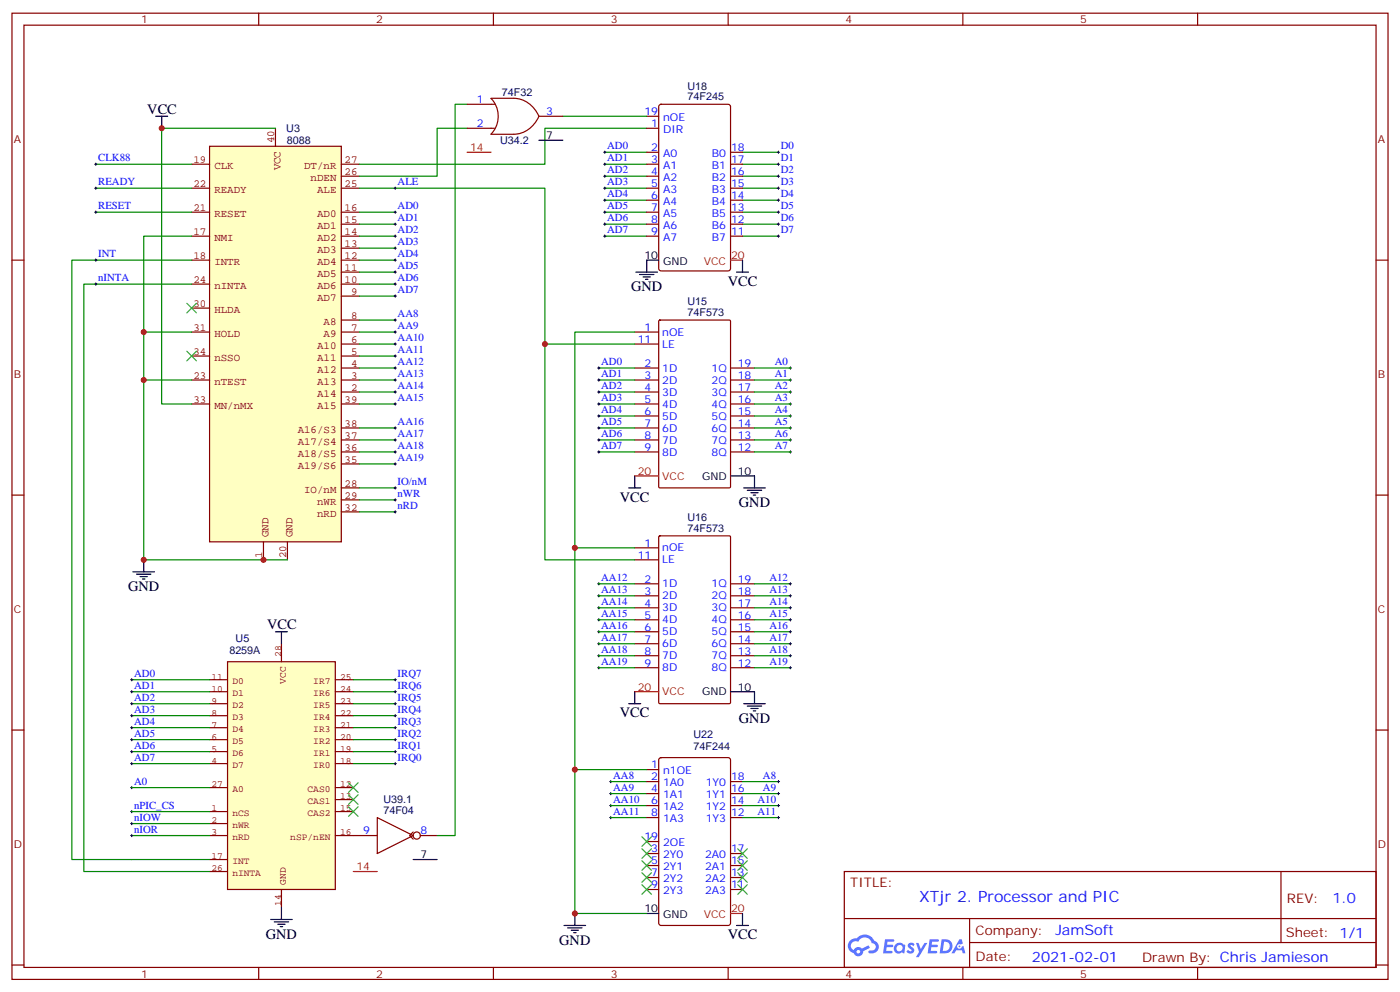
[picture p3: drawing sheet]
<svg xmlns="http://www.w3.org/2000/svg" width="412mm" height="292mm" viewBox="0 0 412 292" stroke-linecap="round" stroke-linejoin="round" font-family="sans-serif">
<g fill="none" stroke="#870000" stroke-width=".35">
<path d="M3.5 3.9h405.4v284.3h-405.4zM7.1 7.4h398.2v277.3h-398.2zM76.2 3.9v3.5M145.3 3.9v3.5M214.5 3.9v3.5M283.6 3.9v3.5M352.8 3.9v3.5M3.5 76.6h3.6M405.3 76.6h3.6M3.5 145.7h3.6M405.3 145.7h3.6M3.5 214.8h3.6"/>
<path d="M405.3 214.8h3.6M248.7 256.5h156.6v28.2h-156.6zM377.3 256.5v20.9M248.7 270.3h156.5M285.6 277.4h119.6M285.6 270.3v14.1M3.5 284h3.6M76.2 284.7v3.5M145.3 284.7v3.5M214.5 284.7v3.5M283.6 284.7v3.5M352.8 284.7v3.5"/>
<path d="M405.3 284h3.6"/>
</g>
<g fill="#5487ff">
<path d="M267.7 277.6a1.22 1.22 0 0 1 1.7 .3l-.4 .6a.47 .47 0 0 0-.3-.4 .47 .47 0 0 0-.5 .2l.1 .2a1.14 1.14 0 0 1 .8 1.8 1.14 1.14 0 0 1-1.9-.1l-.2-.1 .5-.6 .7 .4a.29 .29 0 0 0 .3-.2 .29 .29 0 0 0-.2-.3 1.04 1.04 0 0 1-.6-1.8z"/>
<path d="M260.7 276.4h2.4l.3 .2-.2 .5h-1.8l-.1 .9h1.5l.3 .4-.3 .3h-1.6l-.2 1.1 1.7 .1 .2 .3-.2 .3-2.6 .1z"/>
<path d="M273.8 276.4h2.4l.3 .2-.1 .5h-1.8l-.2 .9h1.6l.3 .4-.4 .3h-1.6l-.1 1.1 1.7 .1 .2 .3-.2 .3h-2.6z"/>
<path d="M282.6 276.4h.7l.3 1.3-.6 .3a.69 .69 0 0 0-1 .2 .69 .69 0 0 0 .4 1 .69 .69 0 0 0 .9-.6l.5-.3 .6 2.2h-.8l-.2-.8h-1.8l-.5 .8h-.8z"/>
<path d="M269.8 277.5h.8l.6 1.8 1.1-1.8h.9l-2.6 4.2h-.8l.9-1.6z"/>
<path d="M277.4 276.4l-.6 4.2h1.3a2.11 2.11 0 0 0 2.5-2.2 2.11 2.11 0 0 0-2.5-2zM278.1 277.1a1.39 1.39 0 0 1 1.7 1.5 1.39 1.39 0 0 1-1.8 1.2h-.3z"/>
<path d="M263.7 278a1.54 1.54 0 0 0-.1 2.2 1.54 1.54 0 0 0 2.2 .1l.6 .3 .3-2.3-.2-.3h-.4a1.49 1.49 0 0 0-2.4 0zM264 279a.94 .94 0 0 1 1.8 0 .94 .94 0 0 1-1.8 0z"/>
<path d="M250.4 276.8a2.18 2.18 0 0 0 1.1 3.7 1.44 1.44 0 0 0 1.6 .9 1.44 1.44 0 0 0 1.2-1.5l2-1-.5-.7-1.9 1a1.47 1.47 0 0 0-2.4 .4 1.39 1.39 0 0 1-.7-1.9 1.39 1.39 0 0 1 2-.5 2.12 2.12 0 0 1 2.2-1.3 2.12 2.12 0 0 1 1.9 1.7 1.14 1.14 0 0 1 1.1 1.4 1.14 1.14 0 0 1-1.7 .7 .43 .43 0 0 0-.5 .4 .43 .43 0 0 0 .4 .5 1.98 1.98 0 0 0 2.5-1.3 1.98 1.98 0 0 0-1.2-2.5 3.1 3.1 0 0 0-5.3-.7l-.9 .1zM252.3 280.1a.55 .55 0 0 1 1.1 0 .55 .55 0 0 1-1.1 0z"/>
<circle cx="282.6" cy="278.5" r=".26"/>
</g>
<path d="M61.7 43h38.8v116.5h-38.8z" fill="#ffffc2" stroke="#850000" stroke-width=".35"/>
<g fill="none" stroke="#850000" stroke-width=".35">
<path d="M81.1 37.7v5.3M56.4 55.4h5.3M56.4 48.3h5.3M100.5 55.4h5.3M100.5 51.9h5.3M100.5 48.3h5.3M56.4 62.4h5.3M56.4 76.6h5.3M56.4 69.5h5.3M100.5 62.4h5.3M100.5 76.6h5.3M100.5 73h5.3"/>
<path d="M100.5 69.5h5.3M100.5 66h5.3M56.4 97.7h5.3M56.4 83.6h5.3M56.4 90.7h5.3M100.5 97.7h5.3M100.5 94.2h5.3M100.5 87.1h5.3M100.5 83.6h5.3M100.5 80.1h5.3M56.4 111.8h5.3M56.4 104.8h5.3"/>
<path d="M56.4 118.9h5.3M100.5 115.4h5.3M100.5 111.8h5.3M100.5 108.3h5.3M100.5 104.8h5.3M100.5 101.2h5.3M100.5 118.9h5.3M100.5 136.5h5.3M100.5 133h5.3M100.5 129.5h5.3M100.5 125.9h5.3M77.6 159.5v5.2"/>
<path d="M84.7 159.5v5.2M100.5 150.6h5.3M100.5 143.6h5.3M100.5 147.1h5.3"/>
</g>
<g fill="none" stroke="#008700" stroke-width=".35">
<path d="M81.1 37.7h-33.5v81.2h8.8M137.6 37.7h-8.8v14.2h-23M165.8 34.2h24.7M190.5 37.7h-30v10.6h-54.7M28.2 48.3h28.2M28.2 55.4h28.2M105.8 55.4h54.7v45.8h26.5M178.2 48.3h12.3M178.2 55.4h12.3M178.2 44.8h12.3M178.2 51.9h12.3M178.2 58.9h12.3"/>
<path d="M218.7 48.3h10.6M218.7 55.4h10.6M218.7 44.8h10.6M218.7 51.9h10.6M218.7 58.9h10.6M28.2 62.4h28.2M56.4 76.6h-35.2v176.3h17.6M105.8 62.4h10.6M105.8 66h10.6M105.8 69.5h10.6M105.8 73h10.6M105.8 76.6h10.6"/>
<path d="M178.2 62.4h12.3M178.2 66h12.3M178.2 69.5h12.3M218.7 62.4h10.6M218.7 66h10.6M218.7 69.5h10.6M56.4 83.6h-31.7v172.9h14.1M56.4 97.7h-14.1v67h42.4M105.8 80.1h10.6M105.8 83.6h10.6M105.8 87.1h10.6M105.8 94.2h10.6"/>
<path d="M105.8 97.7h10.6M187 97.7h-17.7v171.1h21.2M105.8 101.2h10.6M105.8 104.8h10.6M105.8 108.3h10.6M105.8 111.8h10.6M105.8 115.4h10.6M105.8 118.9h10.6M160.5 101.2v63.5h26.5M176.4 108.3h10.6M176.4 111.8h10.6M176.4 115.4h10.6"/>
<path d="M176.4 118.9h10.6M222.2 108.3h10.6M222.2 111.8h10.6M222.2 115.4h10.6M222.2 118.9h10.6M105.8 125.9h10.6M105.8 129.5h10.6M105.8 133h10.6M105.8 136.5h10.6M176.4 125.9h10.6M176.4 129.5h10.6M176.4 133h10.6"/>
<path d="M176.4 122.4h10.6M222.2 125.9h10.6M222.2 129.5h10.6M222.2 133h10.6M222.2 122.4h10.6M105.8 143.6h10.6M105.8 147.1h10.6M105.8 150.6h10.6M169.3 161.2h17.7M176.4 171.8h10.6M176.4 175.3h10.6M176.4 178.9h10.6"/>
<path d="M222.2 171.8h10.6M222.2 175.3h10.6M222.2 178.9h10.6M176.4 182.4h10.6M176.4 185.9h10.6M176.4 189.4h10.6M176.4 193h10.6M176.4 196.5h10.6M222.2 182.4h10.6M222.2 185.9h10.6M222.2 189.4h10.6M222.2 193h10.6"/>
<path d="M222.2 196.5h10.6M169.3 226.5h21.2M179.9 230h10.6M179.9 233.5h10.6M179.9 237.1h10.6M218.7 230h10.6M218.7 233.5h10.6M218.7 237.1h10.6M179.9 240.6h10.6M218.7 240.6h10.6"/>
</g>
<g fill="none" stroke="#000" stroke-width=".29">
<path d="M27.9 48.3h.7M27.9 55.4h.7M28.2 48v.7M28.2 55v.7M177.8 48.3h.7M177.8 55.4h.7M177.8 44.8h.7M177.8 51.9h.7M177.8 58.9h.7M178.2 44.4v.8M178.2 48v.7M178.2 51.5v.7"/>
<path d="M178.2 55v.7M178.2 58.6v.7M229 48.3h.7M229 55.4h.7M229 44.8h.7M229 51.9h.7M229 58.9h.7M229.3 44.4v.8M229.3 48v.7M229.3 51.5v.7M229.3 55v.7M229.3 58.6v.7"/>
<path d="M27.9 62.4h.7M27.9 76.6h.7M28.2 62.1v.7M28.2 76.2v.7M116.1 62.4h.7M116.1 76.6h.7M116.1 66h.7M116.1 69.5h.7M116.1 73h.7M116.4 62.1v.7M116.4 65.6v.7M116.4 69.1v.7"/>
<path d="M116.4 72.7v.7M116.4 76.2v.7M116.4 79.7v.7M177.8 62.4h.7M177.8 66h.7M177.8 69.5h.7M178.2 62.1v.7M178.2 65.6v.7M178.2 69.1v.7M229 62.4h.7M229 66h.7M229 69.5h.7"/>
<path d="M229.3 62.1v.7M229.3 65.6v.7M229.3 69.1v.7M27.9 83.6h.7M28.2 83.3v.7M116.1 83.6h.7M116.1 87.1h.7M116.1 80.1h.7M116.1 94.2h.7M116.1 97.7h.7M116.4 83.3v.7M116.4 86.8v.7"/>
<path d="M116.4 93.8v.7M116.4 97.4v.7M116.1 108.3h.7M116.1 111.8h.7M116.1 115.4h.7M116.1 118.9h.7M116.1 101.2h.7M116.1 104.8h.7M116.4 100.9v.7M116.4 104.4v.7M116.4 107.9v.8M116.4 111.5v.7"/>
<path d="M116.4 115v.7M116.4 118.5v.7M176 108.3h.7M176 111.8h.7M176 115.4h.7M176 118.9h.7M176.4 107.9v.8M176.4 111.5v.7M176.4 115v.7M176.4 118.5v.7M232.5 108.3h.7M232.5 111.8h.7"/>
<path d="M232.5 115.4h.7M232.5 118.9h.7M232.8 107.9v.8M232.8 111.5v.7M232.8 115v.7M232.8 118.5v.7M116.1 125.9h.7M116.1 129.5h.7M116.1 133h.7M116.1 136.5h.7M116.4 125.6v.7M116.4 129.1v.7"/>
<path d="M116.4 132.6v.7M116.4 136.2v.7M176 122.4h.7M176 125.9h.7M176 129.5h.7M176 133h.7M176.4 122.1v.7M176.4 125.6v.7M176.4 129.1v.7M176.4 132.6v.7M232.5 122.4h.7M232.5 125.9h.7"/>
<path d="M232.5 129.5h.7M232.5 133h.7M232.8 122.1v.7M232.8 125.6v.7M232.8 129.1v.7M232.8 132.6v.7M116.1 143.6h.7M116.1 147.1h.7M116.1 150.6h.7M116.4 143.2v.7M116.4 146.8v.7M116.4 150.3v.7"/>
<path d="M176 178.9h.7M176 175.3h.7M176 171.8h.7M176.4 171.4v.8M176.4 175v.7M176.4 178.5v.7M232.5 178.9h.7M232.5 175.3h.7M232.5 171.8h.7M232.8 171.4v.8M232.8 175v.7M232.8 178.5v.7"/>
<path d="M176 182.4h.7M176 196.5h.7M176 193h.7M176 189.4h.7M176 185.9h.7M176.4 182v.7M176.4 185.6v.7M176.4 189.1v.7M176.4 192.6v.7M176.4 196.1v.7M232.5 182.4h.7M232.5 196.5h.7"/>
<path d="M232.5 193h.7M232.5 189.4h.7M232.5 185.9h.7M232.8 182v.7M232.8 185.6v.7M232.8 189.1v.7M232.8 192.6v.7M232.8 196.1v.7M179.6 237.1h.7M179.6 233.5h.7M179.6 230h.7M179.9 229.7v.7"/>
<path d="M179.9 233.2v.7M179.9 236.7v.7M229 237.1h.7M229 233.5h.7M229 230h.7M229.3 229.7v.7M229.3 233.2v.7M229.3 236.7v.7M179.6 240.6h.7M179.9 240.2v.7M229 240.6h.7M229.3 240.2v.7"/>
</g>
<g fill="none" stroke="#000" stroke-width=".35">
<path d="M45.9 34.2h3.5M47.6 34.2v3.5M194 76.6h-3.5v3.5M218.7 76.6v3.5M187.3 80.1h6.4M188.4 80.8h4.2M189.4 81.5h2.2M190.1 82.2h.8M217 80.1h3.5M185.2 143.6h3.5M187 140.1v3.5M215.2 140.1h7v3.5"/>
<path d="M219.1 143.6h6.3M220.1 144.3h4.3M221.2 145h2.1M221.9 145.7h.7M39.2 168.3h6.3M40.2 169h4.2M41.3 169.7h2.1M42 170.4h.7M42.3 164.7v3.6M185.2 207.1h3.5M187 203.6v3.5M215.2 203.6h7v3.5"/>
<path d="M219.1 207.1h6.3M220.1 207.8h4.3M221.2 208.5h2.1M221.9 209.2h.7M166.2 272.3h6.3M167.2 273h4.2M168.3 273.8h2.1M169 274.5h.7M169.3 268.8v3.5M190.5 268.8h3.5M217 272.3h3.5M218.7 268.8v3.5"/>
</g>
<g fill="none" stroke="#870000" stroke-width=".35">
<path d="M190.5 37.7h3.5M190.5 34.2h3.5M194.3 30.9l.4-.2h19.8l.6 .4 .1 47.9-.5 .7h-20l-.6-.4-.1-47.9zM190.5 44.8h3.5M190.5 48.3h3.5M190.5 51.9h3.5M190.5 55.4h3.5M190.5 58.9h3.5M215.2 44.8h3.5M215.2 48.3h3.5M215.2 51.9h3.5M215.2 55.4h3.5"/>
<path d="M215.2 58.9h3.5M190.5 62.4h3.5M190.5 66h3.5M190.5 69.5h3.5M215.2 62.4h3.5M215.2 66h3.5M215.2 69.5h3.5M187 97.7h7M194.1 94.4l.3-.2h20.4l.3 .2 .1 48.8-.2 .3-20.6 .1-.3-.2zM187 101.2h7M187 108.3h7M187 111.8h7"/>
<path d="M187 115.4h7M187 118.9h7M215.2 108.3h7M215.2 111.8h7M215.2 115.4h7M215.2 118.9h7M187 122.4h7M187 125.9h7M187 129.5h7M187 133h7M215.2 122.4h7M215.2 125.9h7"/>
<path d="M215.2 129.5h7M215.2 133h7M194.1 157.9l.3-.2h20.4l.3 .2 .1 48.8-.2 .3-20.6 .1-.3-.2zM187 161.2h7M187 164.7h7M187 171.8h7M187 175.3h7M187 178.9h7M215.2 171.8h7M215.2 175.3h7M215.2 178.9h7M187 182.4h7"/>
<path d="M187 185.9h7M187 189.4h7M187 193h7M187 196.5h7M215.2 182.4h7M215.2 185.9h7M215.2 189.4h7M215.2 193h7M215.2 196.5h7M190.5 226.5h3.5M190.5 230h3.5M190.5 233.5h3.5"/>
<path d="M190.5 237.1h3.5M194.3 223.2l.4-.2h19.8l.6 .4 .1 48.2-.5 .7h-20l-.6-.4-.1-48.2zM215.2 230h3.5M215.2 233.5h3.5M215.2 237.1h3.5M190.5 251.2h3.5M190.5 254.7h3.5M190.5 258.2h3.5M190.5 240.6h3.5M190.5 247.6h3.5M215.2 251.2h3.5M215.2 254.7h3.5"/>
<path d="M215.2 258.2h3.5M215.2 240.6h3.5M190.5 261.8h3.5M215.2 261.8h3.5"/>
</g>
<path d="M215.2 76.6h3.5M187 140.1h7M187 203.6h7M215.2 268.8h3.5" fill="none" stroke="#f00" stroke-width=".35"/>
<g fill="none" stroke="#3c3" stroke-width=".35">
<path d="M55 89.3l2.9 2.8M57.9 89.3l-2.9 2.8M189.1 246.2l2.8 2.9M189.1 249.8l2.8 2.8M189.1 253.3l2.8 2.8M189.1 256.8l2.8 2.8M191.9 246.2l-2.8 2.9M191.9 249.8l-2.8 2.8M191.9 253.3l-2.8 2.8M191.9 256.8l-2.8 2.8M217.3 256.8l2.8 2.8M217.3 253.3l2.8 2.8"/>
<path d="M217.3 249.8l2.8 2.8M220.1 256.8l-2.8 2.8M220.1 253.3l-2.8 2.8M220.1 249.8l-2.8 2.8M189.1 260.3l2.8 2.9M191.9 260.3l-2.8 2.9M217.3 260.3l2.8 2.9M220.1 260.3l-2.8 2.9"/>
</g>
<path d="M67 194.7h31.8v67.1h-31.8z" fill="#ffffc2" stroke="#850000" stroke-width=".35"/>
<g fill="none" stroke="#850000" stroke-width=".35">
<path d="M82.9 189.4v5.3M61.7 217.7h5.3M61.7 214.1h5.3M61.7 210.6h5.3M61.7 207.1h5.3M61.7 203.6h5.3M61.7 200h5.3M98.8 217.7h5.3M98.8 214.1h5.3M98.8 210.6h5.3M98.8 207.1h5.3M98.8 203.6h5.3"/>
<path d="M98.8 200h5.3M61.7 238.8h5.3M61.7 224.7h5.3M61.7 221.2h5.3M61.7 231.8h5.3M98.8 238.8h5.3M98.8 224.7h5.3M98.8 221.2h5.3M98.8 231.8h5.3M98.8 235.3h5.3M61.7 242.4h5.3M61.7 245.9h5.3"/>
<path d="M61.7 256.5h5.3M61.7 252.9h5.3M98.8 245.9h5.3M82.9 261.8v5.3"/>
</g>
<g fill="none" stroke="#000" stroke-width=".29">
<path d="M116.1 55.4h.7M116.4 55v.7M38.8 199.7v.7M116.4 199.7v.7M38.5 200h.7M38.5 203.6h.7M38.5 207.1h.7M38.5 210.6h.7M38.5 214.1h.7M38.5 217.7h.7M38.8 203.2v.7M38.8 206.7v.7"/>
<path d="M38.8 210.3v.7M38.8 213.8v.7M38.8 217.3v.7M116.1 200h.7M116.1 203.6h.7M116.1 207.1h.7M116.1 210.6h.7M116.1 214.1h.7M116.1 217.7h.7M116.4 203.2v.7M116.4 206.7v.7M116.4 210.3v.7"/>
<path d="M116.4 213.8v.7M116.4 217.3v.7M38.5 238.8h.7M38.5 231.8h.7M38.5 221.2h.7M38.5 224.7h.7M38.8 220.8v.7M38.8 224.4v.7M38.8 231.4v.7M38.8 238.5v.7M116.1 221.2h.7M116.1 224.7h.7"/>
<path d="M116.4 220.8v.7M116.4 224.4v.7M38.5 242.4h.7M38.5 245.9h.7M38.8 242v.7M38.8 245.5v.7"/>
</g>
<path d="M158.7 41.3h7.1M81.1 185.9h3.6M82.9 185.9v3.5M121.7 252.9h7.1M79.7 270.6h6.4M80.8 271.3h4.2M81.8 272h2.2M82.5 272.7h.8M82.9 267.1v3.5" fill="none" stroke="#000" stroke-width=".35"/>
<path d="M55 103.4l2.9 2.8M57.9 103.4l-2.9 2.8M102.7 237.4l2.8 2.8M102.7 233.9l2.8 2.8M102.7 230.4l2.8 2.8M105.5 237.4l-2.8 2.8M105.5 233.9l-2.8 2.8M105.5 230.4l-2.8 2.8" fill="none" stroke="#3c3" stroke-width=".35"/>
<g fill="none" stroke="#008700" stroke-width=".35">
<path d="M137.6 30.7h-3.5v215.2h-5.3M56.4 69.5h-14.1v28.2M42.3 111.8h14.1M38.8 217.7h22.9M38.8 214.1h22.9M38.8 210.6h22.9M38.8 207.1h22.9M38.8 203.6h22.9M38.8 200h22.9M104.1 217.7h12.3M104.1 214.1h12.3M104.1 210.6h12.3"/>
<path d="M104.1 207.1h12.3M104.1 203.6h12.3M104.1 200h12.3M38.8 224.7h22.9M38.8 221.2h22.9M38.8 231.8h22.9M38.8 238.8h22.9M104.1 224.7h12.3M104.1 221.2h12.3M38.8 242.4h22.9M38.8 245.9h22.9M38.8 252.9h22.9"/>
<path d="M38.8 256.5h22.9"/>
</g>
<g fill="none" stroke="#870000" stroke-width=".35">
<path d="M137.6 30.7h8.1M137.6 37.7h8.1M158.7 34.2h7.1M158.8 34.2a8.4 8.4 0 0 0-7.5-5.3l-6.7 .1a7.5 7.5 0 0 1 0 10.5M158.8 34.2a8.4 8.4 0 0 1-7.5 5.3h-6.7M104.1 245.9h7M111.1 240.6l10.6 5.3-10.6 5.3zM121.7 244.8l-1.1 1.1 1.1 1M123.8 245.9h5"/>
<circle cx="122.8" cy="245.9" r="1.06"/>
</g>
<path d="M137.6 44.8h7M104.1 256.5h7" fill="none" stroke="#f00" stroke-width=".35"/>
<g fill="#c00">
<circle cx="47.6" cy="37.7" r=".88"/>
<circle cx="160.5" cy="101.2" r=".88"/>
<circle cx="169.3" cy="161.2" r=".88"/>
<circle cx="169.3" cy="268.8" r=".88"/>
<circle cx="169.3" cy="226.5" r=".88"/>
<circle cx="77.6" cy="164.7" r=".88"/>
<circle cx="42.3" cy="164.7" r=".88"/>
<circle cx="42.3" cy="97.7" r=".88"/>
<circle cx="42.3" cy="111.8" r=".88"/>
</g>
<text font-size="4.6" fill="#00f" x="270.8" y="265.5">XTjr 2. Processor and PIC</text>
<g font-size="4.2">
<text x="43.4" y="33.5">VCC</text>
<text x="185.9" y="85.7">GND</text>
<text x="214.4" y="84.1">VCC</text>
<text x="182.6" y="147.6">VCC</text>
<text x="217.7" y="149.2">GND</text>
<text x="37.7" y="173.9">GND</text>
<text x="78.7" y="185.2">VCC</text>
<text x="182.6" y="211.1">VCC</text>
<text x="217.7" y="212.7">GND</text>
<text x="78.3" y="276.2">GND</text>
<text x="164.7" y="278">GND</text>
<text x="214.4" y="276.3">VCC</text>
</g>
<g font-size="4.2" fill="#00f">
<text x="392.5" y="265.7">1.0</text>
<text x="310.9" y="275.3">JamSoft</text>
<text x="304" y="283.1">2021-02-01</text>
</g>
<g font-size="3.9" fill="#800">
<text x="250.5" y="261.1">TITLE:</text>
<text x="379.1" y="265.7">REV:</text>
<text x="287.4" y="275.3">Company:</text>
<text x="378.7" y="275.9">Sheet: 1/1</text>
<text x="287.4" y="282.9">Date:</text>
<text x="336.4" y="283">Drawn By: Chris Jamieson</text>
</g>
<g font-size="3.2" fill="#800">
<text x="41.6" y="6.9">1</text>
<text x="110.8" y="6.9">2</text>
<text x="179.9" y="6.9">3</text>
<text x="249.1" y="6.9">4</text>
<text x="318.2" y="6.9">5</text>
<text x="4.1" y="42">A</text>
<text x="405.9" y="42">A</text>
<text x="4.1" y="111.1">B</text>
<text x="405.9" y="111.1">B</text>
<text x="4.1" y="180.3">C</text>
<text x="405.9" y="180.3">C</text>
<text x="4.1" y="249.4">D</text>
<text x="405.9" y="249.4">D</text>
<text x="41.6" y="287.7">1</text>
<text x="110.8" y="287.7">2</text>
<text x="179.9" y="287.7">3</text>
<text x="249.1" y="287.7">4</text>
<text x="318.2" y="287.7">5</text>
</g>
<g font-size="3.2" fill="#000080">
<text x="147.8" y="28.3">74F32</text>
<text x="202.5" y="29.5">74F245</text>
<text x="202.5" y="26.3">U18</text>
<text x="84.3" y="38.8">U3</text>
<text x="84.5" y="42.4">8088</text>
<text x="147.3" y="42.4">U34.2</text>
<text x="202.5" y="89.7">U15</text>
<text x="202.5" y="92.9">74F573</text>
<text x="202.5" y="153.2">U16</text>
<text x="202.5" y="156.4">74F573</text>
<text x="69.4" y="188.8">U5</text>
<text x="67.6" y="192.4">8259A</text>
<text x="204.3" y="217">U22</text>
<text x="204.3" y="220.6">74F244</text>
<text x="112.9" y="239.5">74F04</text>
<text x="112.9" y="236.4">U39.1</text>
</g>
<g font-size="3.2" fill="#00f">
<text x="140.5" y="30.3">1</text>
<text x="160.9" y="33.9">3</text>
<text x="189.8" y="33.9">19</text>
<text x="195.3" y="35.6">nOE</text>
<text x="140.5" y="37.4">2</text>
<text x="191.8" y="37.4">1</text>
<text x="195.3" y="39.2">DIR</text>
<text x="28.9" y="47.4">CLK88</text>
<text x="178.9" y="43.9">AD0</text>
<text x="178.9" y="47.4">AD1</text>
<text x="191.8" y="44.4">2</text>
<text x="191.8" y="48">3</text>
<text x="195.3" y="46.2">A0</text>
<text x="209.7" y="46.2">B0</text>
<text x="215.4" y="48">17</text>
<text x="215.4" y="44.4">18</text>
<text x="230" y="43.9">D0</text>
<text x="230" y="47.4">D1</text>
<text x="178.9" y="51">AD2</text>
<text x="191.8" y="51.5">4</text>
<text x="195.3" y="49.7">A1</text>
<text x="195.3" y="53.3">A2</text>
<text x="209.7" y="53.3">B2</text>
<text x="209.7" y="49.7">B1</text>
<text x="215.4" y="51.5">16</text>
<text x="230" y="51">D2</text>
<text x="28.9" y="54.5">READY</text>
<text x="117.1" y="54.5">ALE</text>
<text x="178.9" y="54.5">AD3</text>
<text x="178.9" y="58">AD4</text>
<text x="191.8" y="55">5</text>
<text x="191.8" y="58.6">6</text>
<text x="195.3" y="56.8">A3</text>
<text x="209.7" y="56.8">B3</text>
<text x="215.4" y="58.6">14</text>
<text x="215.4" y="55">15</text>
<text x="230" y="54.5">D3</text>
<text x="230" y="58">D4</text>
<text x="28.9" y="61.6">RESET</text>
<text x="117.1" y="65.1">AD1</text>
<text x="117.1" y="61.6">AD0</text>
<text x="178.9" y="61.6">AD5</text>
<text x="178.9" y="65.1">AD6</text>
<text x="191.8" y="62.1">7</text>
<text x="191.8" y="65.6">8</text>
<text x="195.3" y="60.3">A4</text>
<text x="195.3" y="63.9">A5</text>
<text x="209.7" y="63.9">B5</text>
<text x="209.7" y="60.3">B4</text>
<text x="215.4" y="65.6">12</text>
<text x="215.4" y="62.1">13</text>
<text x="230" y="61.6">D5</text>
<text x="230" y="65.1">D6</text>
<text x="117.1" y="68.6">AD2</text>
<text x="178.9" y="68.6">AD7</text>
<text x="191.8" y="69.1">9</text>
<text x="195.3" y="67.4">A6</text>
<text x="195.3" y="70.9">A7</text>
<text x="209.7" y="70.9">B7</text>
<text x="209.7" y="67.4">B6</text>
<text x="215.4" y="69.1">11</text>
<text x="230" y="68.6">D7</text>
<text x="28.9" y="75.7">INT</text>
<text x="117.1" y="75.7">AD4</text>
<text x="117.1" y="72.1">AD3</text>
<text x="28.9" y="82.7">nINTA</text>
<text x="117.1" y="82.7">AD6</text>
<text x="117.1" y="79.2">AD5</text>
<text x="117.1" y="86.3">AD7</text>
<text x="117.1" y="93.3">AA8</text>
<text x="117.1" y="96.8">AA9</text>
<text x="117.1" y="100.4">AA10</text>
<text x="187.9" y="100.9">11</text>
<text x="189.9" y="97.4">1</text>
<text x="195.1" y="98.8">nOE</text>
<text x="117.1" y="103.9">AA11</text>
<text x="117.1" y="107.4">AA12</text>
<text x="177.1" y="107.4">AD0</text>
<text x="189.9" y="107.9">2</text>
<text x="195.1" y="102.3">LE</text>
<text x="217.3" y="107.9">19</text>
<text x="228.3" y="107.4">A0</text>
<text x="117.1" y="110.9">AA13</text>
<text x="177.1" y="110.9">AD1</text>
<text x="189.9" y="111.5">3</text>
<text x="195.1" y="109.4">1D</text>
<text x="195.1" y="112.9">2D</text>
<text x="209.6" y="109.4">1Q</text>
<text x="209.6" y="112.9">2Q</text>
<text x="217.3" y="111.5">18</text>
<text x="228.3" y="110.9">A1</text>
<text x="117.1" y="114.5">AA14</text>
<text x="117.1" y="118">AA15</text>
<text x="177.1" y="114.5">AD2</text>
<text x="177.1" y="118">AD3</text>
<text x="189.9" y="115">4</text>
<text x="189.9" y="118.5">5</text>
<text x="195.1" y="116.4">3D</text>
<text x="195.1" y="119.9">4D</text>
<text x="209.6" y="116.4">3Q</text>
<text x="209.6" y="119.9">4Q</text>
<text x="217.3" y="115">17</text>
<text x="217.3" y="118.5">16</text>
<text x="228.3" y="118">A3</text>
<text x="228.3" y="114.5">A2</text>
<text x="117.1" y="125.1">AA16</text>
<text x="177.1" y="121.5">AD4</text>
<text x="177.1" y="125.1">AD5</text>
<text x="189.9" y="122.1">6</text>
<text x="189.9" y="125.6">7</text>
<text x="195.1" y="123.5">5D</text>
<text x="209.6" y="123.5">5Q</text>
<text x="217.3" y="122.1">15</text>
<text x="217.3" y="125.6">14</text>
<text x="228.3" y="125.1">A5</text>
<text x="228.3" y="121.5">A4</text>
<text x="117.1" y="128.6">AA17</text>
<text x="177.1" y="128.6">AD6</text>
<text x="189.9" y="129.1">8</text>
<text x="195.1" y="127">6D</text>
<text x="195.1" y="130.5">7D</text>
<text x="209.6" y="127">6Q</text>
<text x="209.6" y="130.5">7Q</text>
<text x="217.3" y="129.1">13</text>
<text x="228.3" y="128.6">A6</text>
<text x="117.1" y="132.1">AA18</text>
<text x="117.1" y="135.6">AA19</text>
<text x="177.1" y="132.1">AD7</text>
<text x="189.9" y="132.6">9</text>
<text x="195.1" y="134.1">8D</text>
<text x="209.6" y="134.1">8Q</text>
<text x="217.3" y="132.6">12</text>
<text x="228.3" y="132.1">A7</text>
<text x="117.1" y="142.7">IO/nM</text>
<text x="117.1" y="146.2">nWR</text>
<text x="117.1" y="149.8">nRD</text>
<text x="189.9" y="160.9">1</text>
<text x="187.9" y="164.4">11</text>
<text x="195.1" y="162.3">nOE</text>
<text x="195.1" y="165.8">LE</text>
<text x="177.1" y="170.9">AA12</text>
<text x="189.9" y="171.4">2</text>
<text x="195.1" y="172.9">1D</text>
<text x="209.6" y="172.9">1Q</text>
<text x="217.3" y="171.4">19</text>
<text x="226.7" y="170.9">A12</text>
<text x="177.1" y="178">AA14</text>
<text x="177.1" y="174.4">AA13</text>
<text x="189.9" y="175">3</text>
<text x="189.9" y="178.5">4</text>
<text x="195.1" y="176.4">2D</text>
<text x="195.1" y="179.9">3D</text>
<text x="209.6" y="176.4">2Q</text>
<text x="209.6" y="179.9">3Q</text>
<text x="217.3" y="175">18</text>
<text x="217.3" y="178.5">17</text>
<text x="226.7" y="174.4">A13</text>
<text x="226.7" y="178">A14</text>
<text x="177.1" y="181.5">AA15</text>
<text x="177.1" y="185">AA16</text>
<text x="189.9" y="182">5</text>
<text x="189.9" y="185.6">6</text>
<text x="195.1" y="183.4">4D</text>
<text x="209.6" y="183.4">4Q</text>
<text x="217.3" y="182">16</text>
<text x="217.3" y="185.6">15</text>
<text x="226.7" y="181.5">A15</text>
<text x="226.7" y="185">A16</text>
<text x="177.1" y="188.6">AA17</text>
<text x="189.9" y="189.1">7</text>
<text x="195.1" y="187">5D</text>
<text x="195.1" y="190.5">6D</text>
<text x="209.6" y="187">5Q</text>
<text x="209.6" y="190.5">6Q</text>
<text x="217.3" y="189.1">14</text>
<text x="226.7" y="188.6">A17</text>
<text x="177.1" y="195.6">AA19</text>
<text x="177.1" y="192.1">AA18</text>
<text x="189.9" y="192.6">8</text>
<text x="189.9" y="196.1">9</text>
<text x="195.1" y="194">7D</text>
<text x="195.1" y="197.6">8D</text>
<text x="209.6" y="194">7Q</text>
<text x="209.6" y="197.6">8Q</text>
<text x="217.3" y="192.6">13</text>
<text x="217.3" y="196.1">12</text>
<text x="226.7" y="192.1">A18</text>
<text x="226.7" y="195.6">A19</text>
<text x="39.5" y="199.1">AD0</text>
<text x="39.5" y="202.7">AD1</text>
<text x="117.1" y="199.1">IRQ7</text>
<text x="117.1" y="202.7">IRQ6</text>
<text x="39.5" y="206.2">AD2</text>
<text x="39.5" y="209.7">AD3</text>
<text x="117.1" y="206.2">IRQ5</text>
<text x="117.1" y="209.7">IRQ4</text>
<text x="39.5" y="213.3">AD4</text>
<text x="117.1" y="213.3">IRQ3</text>
<text x="39.5" y="216.8">AD5</text>
<text x="39.5" y="220.3">AD6</text>
<text x="117.1" y="216.8">IRQ2</text>
<text x="117.1" y="220.3">IRQ1</text>
<text x="39.5" y="223.8">AD7</text>
<text x="117.1" y="223.8">IRQ0</text>
<text x="191.8" y="226.1">1</text>
<text x="195.3" y="227.9">n1OE</text>
<text x="39.5" y="230.9">A0</text>
<text x="180.6" y="232.7">AA9</text>
<text x="180.6" y="229.1">AA8</text>
<text x="191.8" y="229.7">2</text>
<text x="191.8" y="233.2">4</text>
<text x="195.3" y="231.4">1A0</text>
<text x="207.9" y="231.4">1Y0</text>
<text x="215.4" y="233.2">16</text>
<text x="215.4" y="229.7">18</text>
<text x="224.7" y="229.1">A8</text>
<text x="224.7" y="232.7">A9</text>
<text x="39.5" y="237.9">nPIC_CS</text>
<text x="180.6" y="239.7">AA11</text>
<text x="180.6" y="236.2">AA10</text>
<text x="191.8" y="236.7">6</text>
<text x="195.3" y="234.9">1A1</text>
<text x="195.3" y="238.5">1A2</text>
<text x="207.9" y="238.5">1Y2</text>
<text x="207.9" y="234.9">1Y1</text>
<text x="215.4" y="236.7">14</text>
<text x="223.1" y="236.2">A10</text>
<text x="223.1" y="239.7">A11</text>
<text x="39.5" y="241.5">nIOW</text>
<text x="39.5" y="245">nIOR</text>
<text x="107" y="245.5">9</text>
<text x="123.8" y="245.5">8</text>
<text x="191.8" y="240.2">8</text>
<text x="195.3" y="242">1A3</text>
<text x="207.9" y="242">1Y3</text>
<text x="215.4" y="240.2">12</text>
<text x="189.8" y="247.3">19</text>
<text x="191.8" y="250.8">3</text>
<text x="195.3" y="249.1">2OE</text>
<text x="215.4" y="250.8">17</text>
<text x="191.8" y="254.4">5</text>
<text x="191.8" y="257.9">7</text>
<text x="195.3" y="252.6">2Y0</text>
<text x="195.3" y="256.1">2Y1</text>
<text x="207.7" y="256.1">2A1</text>
<text x="207.7" y="252.6">2A0</text>
<text x="215.4" y="257.9">13</text>
<text x="215.4" y="254.4">15</text>
<text x="191.8" y="261.4">9</text>
<text x="195.3" y="259.6">2Y2</text>
<text x="195.3" y="263.2">2Y3</text>
<text x="207.7" y="263.2">2A3</text>
<text x="207.7" y="259.6">2A2</text>
<text x="215.4" y="261.4">11</text>
</g>
<g font-size="3.2">
<text x="160.9" y="40.9">7</text>
<text x="189.8" y="76.2">10</text>
<text x="195.3" y="78">GND</text>
<text x="206.9" y="141.1">GND</text>
<text x="217.3" y="139.7">10</text>
<text x="217.3" y="203.2">10</text>
<text x="206.9" y="204.6">GND</text>
<text x="123.8" y="252.6">7</text>
<text x="189.8" y="268.5">10</text>
<text x="195.3" y="270.2">GND</text>
</g>
<g font-size="3.2" fill="#840000">
<text x="57" y="48">19</text>
<text x="80.8" y="42.1" transform="rotate(-90 80.8 42.1)">40</text>
<text x="101.5" y="48">27</text>
<text x="63.1" y="49.8">CLK</text>
<text x="82.6" y="50.2" transform="rotate(-90 82.6 50.2)">VCC</text>
<text x="89.6" y="49.8">DT/nR</text>
<text x="91.5" y="53.4">nDEN</text>
<text x="101.5" y="51.5">26</text>
<text x="57" y="55">22</text>
<text x="63.1" y="56.9">READY</text>
<text x="93.4" y="56.9">ALE</text>
<text x="101.5" y="55">25</text>
<text x="57" y="62.1">21</text>
<text x="63.1" y="63.9">RESET</text>
<text x="93.4" y="63.9">AD0</text>
<text x="101.5" y="65.6">15</text>
<text x="101.5" y="62.1">16</text>
<text x="57" y="69.1">17</text>
<text x="63.1" y="71">NMI</text>
<text x="93.4" y="71">AD2</text>
<text x="93.4" y="67.5">AD1</text>
<text x="101.5" y="69.1">14</text>
<text x="57" y="76.2">18</text>
<text x="93.4" y="74.5">AD3</text>
<text x="101.5" y="76.2">12</text>
<text x="101.5" y="72.7">13</text>
<text x="57" y="83.3">24</text>
<text x="63.1" y="78.1">INTR</text>
<text x="93.4" y="81.6">AD5</text>
<text x="93.4" y="78.1">AD4</text>
<text x="101.5" y="83.3">10</text>
<text x="101.5" y="79.7">11</text>
<text x="63.1" y="85.1">nINTA</text>
<text x="93.4" y="88.6">AD7</text>
<text x="93.4" y="85.1">AD6</text>
<text x="103.4" y="86.8">9</text>
<text x="57" y="90.3">30</text>
<text x="63.1" y="92.2">HLDA</text>
<text x="95.3" y="95.7">A8</text>
<text x="103.4" y="93.8">8</text>
<text x="57" y="97.4">31</text>
<text x="63.1" y="99.2">HOLD</text>
<text x="95.3" y="99.2">A9</text>
<text x="103.4" y="100.9">6</text>
<text x="103.4" y="97.4">7</text>
<text x="57" y="104.4">34</text>
<text x="63.1" y="106.3">nSSO</text>
<text x="93.4" y="106.3">A11</text>
<text x="93.4" y="102.7">A10</text>
<text x="103.4" y="107.9">4</text>
<text x="103.4" y="104.4">5</text>
<text x="57" y="111.5">23</text>
<text x="63.1" y="113.3">nTEST</text>
<text x="93.4" y="113.3">A13</text>
<text x="93.4" y="109.8">A12</text>
<text x="103.4" y="111.5">3</text>
<text x="57" y="118.5">33</text>
<text x="93.4" y="116.9">A14</text>
<text x="101.5" y="118.5">39</text>
<text x="103.4" y="115">2</text>
<text x="63.1" y="120.4">MN/nMX</text>
<text x="93.4" y="120.4">A15</text>
<text x="101.5" y="125.6">38</text>
<text x="87.7" y="131">A17/S4</text>
<text x="87.7" y="127.4">A16/S3</text>
<text x="101.5" y="129.1">37</text>
<text x="87.7" y="134.5">A18/S5</text>
<text x="101.5" y="136.2">35</text>
<text x="101.5" y="132.6">36</text>
<text x="87.7" y="138">A19/S6</text>
<text x="101.5" y="143.2">28</text>
<text x="89.6" y="145.1">IO/nM</text>
<text x="93.4" y="148.6">nWR</text>
<text x="101.5" y="146.8">29</text>
<text x="93.4" y="152.1">nRD</text>
<text x="101.5" y="150.3">32</text>
<text x="79.1" y="158" transform="rotate(-90 79.1 158)">GND</text>
<text x="86.2" y="158" transform="rotate(-90 86.2 158)">GND</text>
<text x="77.3" y="164.2" transform="rotate(-90 77.3 164.2)">1</text>
<text x="84.3" y="164.2" transform="rotate(-90 84.3 164.2)">20</text>
</g>
<g font-size="3.2" fill="#f00">
<text x="138.5" y="44.4">14</text>
<text x="207.3" y="78">VCC</text>
<text x="215.4" y="76.2">20</text>
<text x="187.9" y="139.7">20</text>
<text x="195.1" y="141.1">VCC</text>
<text x="187.9" y="203.2">20</text>
<text x="195.1" y="204.6">VCC</text>
<text x="105" y="256.1">14</text>
<text x="215.4" y="268.5">20</text>
<text x="207.3" y="270.2">VCC</text>
</g>
<g font-size="2.8" fill="#840000">
<text x="82.9" y="193.4" transform="rotate(-90 82.9 193.4)">28</text>
<text x="62.3" y="203.5">10</text>
<text x="62.3" y="200">11</text>
<text x="68.4" y="201.3">D0</text>
<text x="84.2" y="201.2" transform="rotate(-90 84.2 201.2)">VCC</text>
<text x="92.3" y="201.3">IR7</text>
<text x="100.2" y="203.5">24</text>
<text x="100.2" y="200">25</text>
<text x="62.3" y="207">9</text>
<text x="68.4" y="208.4">D2</text>
<text x="68.4" y="204.9">D1</text>
<text x="92.3" y="208.4">IR5</text>
<text x="92.3" y="204.9">IR6</text>
<text x="100.2" y="207">23</text>
<text x="62.3" y="214.1">7</text>
<text x="62.3" y="210.6">8</text>
<text x="68.4" y="215.5">D4</text>
<text x="68.4" y="211.9">D3</text>
<text x="92.3" y="215.5">IR3</text>
<text x="92.3" y="211.9">IR4</text>
<text x="100.2" y="214.1">21</text>
<text x="100.2" y="210.6">22</text>
<text x="62.3" y="221.2">5</text>
<text x="62.3" y="217.6">6</text>
<text x="68.4" y="219">D5</text>
<text x="92.3" y="219">IR2</text>
<text x="100.2" y="217.6">20</text>
<text x="100.2" y="221.2">19</text>
<text x="62.3" y="224.7">4</text>
<text x="68.4" y="226">D7</text>
<text x="68.4" y="222.5">D6</text>
<text x="92.3" y="226">IR0</text>
<text x="92.3" y="222.5">IR1</text>
<text x="100.2" y="224.7">18</text>
<text x="62.3" y="231.7">27</text>
<text x="68.4" y="233.1">A0</text>
<text x="90.6" y="233.1">CAS0</text>
<text x="100.2" y="231.7">12</text>
<text x="62.3" y="238.8">1</text>
<text x="90.6" y="236.6">CAS1</text>
<text x="100.2" y="235.3">13</text>
<text x="100.2" y="238.8">15</text>
<text x="62.3" y="242.3">2</text>
<text x="62.3" y="245.9">3</text>
<text x="68.4" y="240.2">nCS</text>
<text x="68.4" y="243.7">nWR</text>
<text x="90.6" y="240.2">CAS2</text>
<text x="100.2" y="245.9">16</text>
<text x="68.4" y="247.2">nRD</text>
<text x="85.5" y="247.2">nSP/nEN</text>
<text x="62.3" y="256.4">26</text>
<text x="62.3" y="252.9">17</text>
<text x="68.4" y="257.8">nINTA</text>
<text x="68.4" y="254.3">INT</text>
<text x="84.2" y="260.3" transform="rotate(-90 84.2 260.3)">GND</text>
<text x="82.9" y="266.5" transform="rotate(-90 82.9 266.5)">14</text>
</g>
</svg>
